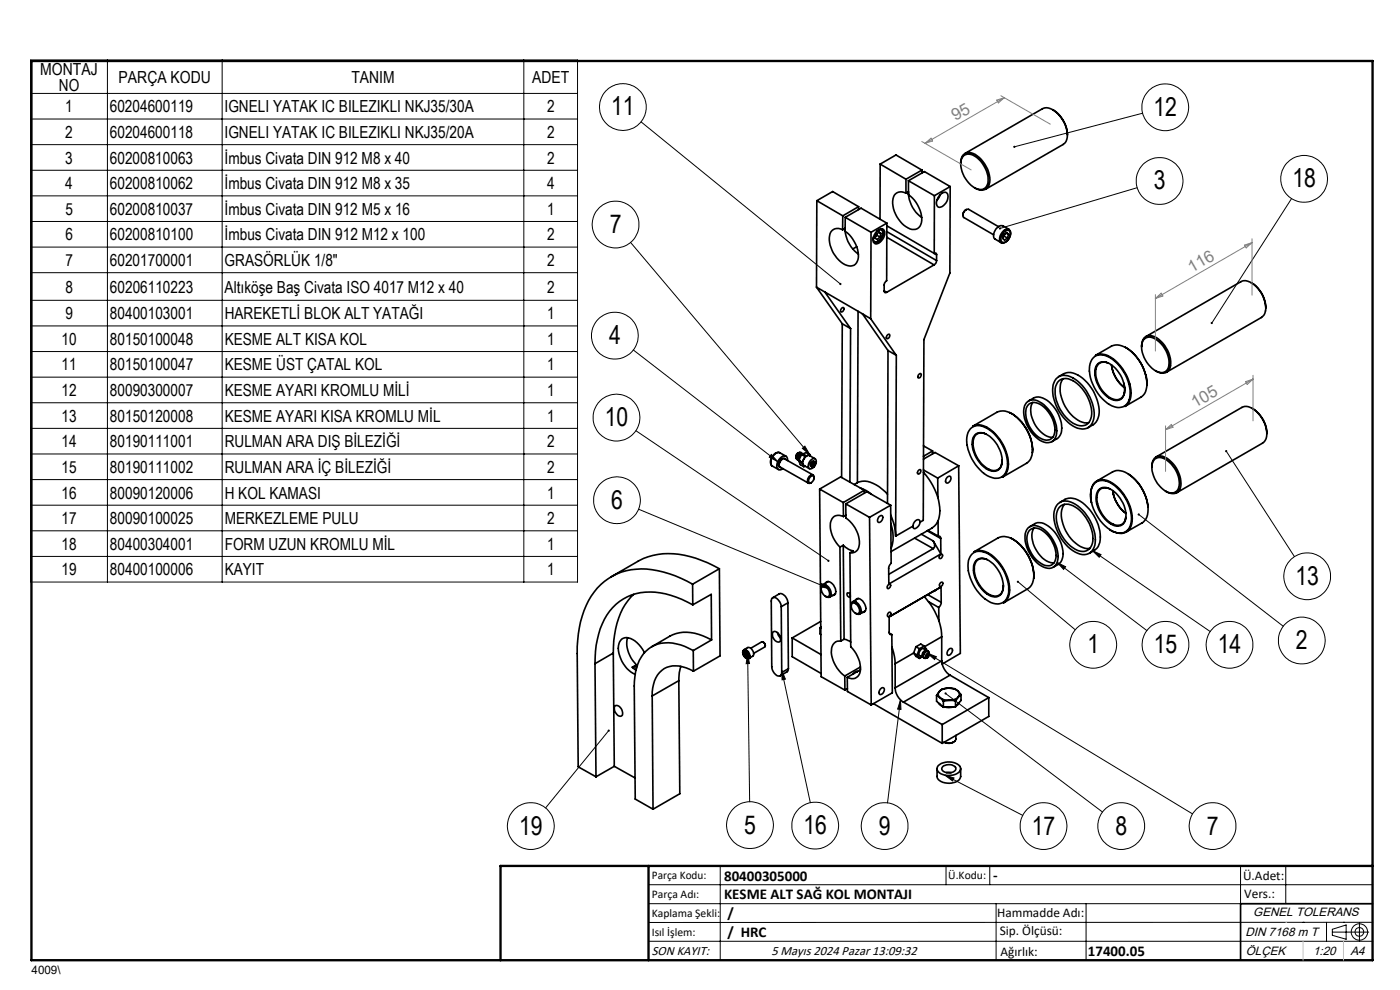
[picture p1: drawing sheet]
<svg xmlns="http://www.w3.org/2000/svg" width="297mm" height="210mm" viewBox="0 0 297 210" stroke-linecap="round" stroke-linejoin="round" font-family="sans-serif">
<g fill="none" stroke="#000" stroke-width=".35">
<path d="M186.7 34.8l3.4-1.9 5.5 3.2M186.7 34.8l5.5 3.2M186.7 34.8v11.7M192.2 38v3M192.7 38.3v3a6.6 6.6 0 0 1 2.8 5.9 1.87 1.87 0 0 1-1.4 1.5 1.87 1.87 0 0 1-1.9-.6 6.3 6.3 0 0 1-2.7-6.3 1.75 1.75 0 0 1 2.7-.8M192.7 38.3l5.5 3.2M192.7 38.3l3.4-1.9 5.5 3.2M195.6 36.1l-3.4 1.9M195.6 36.1v.6M201.6 39.6l-3.4 1.9M201.6 39.6l-.1 18.3-5.5 14.1-.1 38.4-.7 .4M203.8 34.8a1.94 1.94 0 0 1 .8-2.2 1.94 1.94 0 0 1 2.3 .2 6.6 6.6 0 0 1 3 6.3 1.89 1.89 0 0 1-3.2 .7"/>
<path d="M204.5 32.9a2.59 2.59 0 0 1 3.2 .9 5.7 5.7 0 0 1 1.7 5.4 1.69 1.69 0 0 1-2.6 .7 6 6 0 0 1-2.9-6zM204.7 32.6l16.5-9.5a2.7 2.7 0 0 1 3 .8 5.9 5.9 0 0 1 2 6.1l-.7 .6-16.4 9.5M223.3 23.3a6.5 6.5 0 0 1 3.1 5.3M173.3 42.6l5.5 3.2M173.3 42.6l-.1 18.3M173.3 42.6l3.3-2 5.5 3.2M178.8 48.7l.5-.3a6.7 6.7 0 0 0 2.8 5.5M178.8 45.8v2.9M179.3 46.1v3a6.5 6.5 0 0 1 2.7 5.9 1.75 1.75 0 0 1-2.8 1.1 6.3 6.3 0 0 1-3.1-6.6 1.76 1.76 0 0 1 2.7-.8M179.3 46.1l5.5 3.2M179.3 46.1l3.4-1.9 5.4 3.1M181.8 52.3l-.9 .5"/>
<path d="M182.1 43.8l-3.3 2M182.1 43.8v.6M184.8 49.3l-.1 18.3M185.3 51.4h.1M185.9 49.2l.3-.3a.85 .85 0 0 1 1.1-.3 .85 .85 0 0 1 .4 1.2 2.29 2.29 0 0 1-2 1.9 1.53 1.53 0 0 1 0-2.2zM186 49.1a.7 .7 0 0 1 .9-.3 .7 .7 0 0 1 .4 .9 1.76 1.76 0 0 1-1.6 1.6l-.4-.5v-.6M186 49.9l.7 .4M186.1 49.6l-.3 .5zM186.4 49.3l.5 .2M186.9 49.5l-.5-.3-.6 .6-.1 .7 .4 .3 .6-.5M186.9 49.5l-.2 .8M186.9 48.5a1.84 1.84 0 0 1-.8 2.9l-.5 .1-.3-.2"/>
<path d="M186.9 48.5h.1M188.1 47.3v12.2l-.5 .9v1.3M188.1 47.3l-3.3 2M188.1 47.9l10.1 5.9M188.1 50.3l10.1 5.9M188.1 49.1l10.6 6.2M192.2 41l.5-.3a6.7 6.7 0 0 0 2.8 5.4M198.2 56.2l-10.1 5.8M198.2 53.8a.29 .29 0 0 1 .4-.1 .29 .29 0 0 1 .1 .3M198.2 53.8l.5 .2M198.2 41.5v12.3M198.7 55.3l-.2 .5-.3 .4"/>
<path d="M198.7 54v1.3M199.4 41.4l.2-.2a.84 .84 0 0 1 1.2-.3 .84 .84 0 0 1 .3 1.1 2.21 2.21 0 0 1-2 1.9 1.52 1.52 0 0 1 0-2.2zM199.5 41.3l-.7 1.2M204.9 44.5l-.5 .5-.1 .7M204.9 44.5a1.15 1.15 0 0 0-.4 1.6l6.3 3.7M204.9 44.5l.6-.1 6.3 3.7M205 44.4l-.1 .1M211.8 48.1a2.1 2.1 0 0 0-.8 2.6l1.4 .8a1.9 1.9 0 0 1 .9-2.8 .81 .81 0 0 1 1 .2 .81 .81 0 0 1 .1 .9 1.74 1.74 0 0 1-2 1.7M211.8 48.1l.5-.2h.5l1.2 .7M213 49.3a.75 .75 0 0 1 1-.4 .75 .75 0 0 1 .3 1 1.61 1.61 0 0 1-1.6 1.5 1.46 1.46 0 0 1 .3-2.1zM213 50.1l.7 .4M213.1 49.7l-.2 .5 .1-.1"/>
<path d="M213.1 49.7h.1M213.1 49.7l-.1 .4M213.5 49.4l.5 .3M214 49.7l-.4-.4-.6 .5-.3 .8 .4 .3 .6-.4M214 49.7l-.3 .8M265.4 60a6.4 6.4 0 0 1 3.1 5.3M173.2 60.9l1.8 1M173.2 60.9l5.5 7.8M175 61.9l8 4.7M175 61.9l5.4 7.8M178.5 65.4l.3-.2a.5 .5 0 0 1 .1 .7 .5 .5 0 0 1-.6 .2zM178.7 68.7l1.7 1"/>
<path d="M178.7 68.7l-.2 32.6M180.4 69.7l-.1 32.6M182 66l-.1 36.4M183 66.6l1.7 1M183 66.6l5.4 7.8M184.7 67.6l5.4 7.8M187.6 61.7a.32 .32 0 0 0 .1 .3 .32 .32 0 0 0 .4 0M187.6 61.7l.5 .3M188.3 71l.3-.1a.5 .5 0 0 1 .1 .6 .5 .5 0 0 1-.6 .2zM188.4 74.4l1.7 1M188.4 74.4l-.1 32.4M190.1 75.4l-.1 38.3"/>
<path d="M194.9 79.4l.3-.2a.5 .5 0 0 1 .1 .7 .5 .5 0 0 1-.6 .2zM224.6 79.9a3.4 3.4 0 0 1 4.6 0 9.5 9.5 0 0 1 3.9 8.2l-.5 1.4-.6 .6-1.2 .6M231.9 75.9a3.2 3.2 0 0 1 4.1 .3 8.9 8.9 0 0 1 3.6 8.5 2.42 2.42 0 0 1-3.7 1.4 9.3 9.3 0 0 1-4.8-8.4l.3-1zM232.4 75.4l3.4-2a4.3 4.3 0 0 1 4.8 1.7 8.5 8.5 0 0 1 2.4 8l-.8 1-3.5 2.1a3.8 3.8 0 0 0 1.1-4.1 9.5 9.5 0 0 0-5.2-6.8l-1-.2zM232.7 77.4a2.42 2.42 0 0 1 3.5 .3 6.4 6.4 0 0 1 2.2 6.1 1.91 1.91 0 0 1-3.1 .6 6.5 6.5 0 0 1-2.9-6.3zM235 77a1.77 1.77 0 0 0-2.6 1.7 6.2 6.2 0 0 0 4.2 6.1 1.66 1.66 0 0 0 1.9-1.5M235.8 77.4a7.5 7.5 0 0 0 2.7 4.8 7 7 0 0 1-2.7-4.8zM238.8 73.7a9.4 9.4 0 0 1 4.2 5.7M242.2 73.6a1.91 1.91 0 0 1 2.3-2.3 6.3 6.3 0 0 1 3.7 6.7 1.9 1.9 0 0 1-3.1 .6M242.6 72.1a2 2 0 0 1 2.9 .1 5.9 5.9 0 0 1 2.4 5.8 1.66 1.66 0 0 1-2.6 .7 5.8 5.8 0 0 1-2.9-6.3zM243.1 79.5l.2 2.1M243.1 71.4l20.1-11.6a2.86 2.86 0 0 1 3.3 .9 6.3 6.3 0 0 1 1.9 5.7l-.8 .9-20.1 11.6"/>
<path d="M163.8 98.8l1.3 .8M165.5 96.1a1.35 1.35 0 0 0-1.8 .9l-.3 1 .1 .6 .3 .2M166.7 97.4l-.1-.1a1.04 1.04 0 0 0-1.4 1l-.1 .3a.5 .5 0 0 0 .6 .6M166.7 96.8l-1.2-.7a1.77 1.77 0 0 0-2 1.7v.6l.3 .4M167.1 97.7a.77 .77 0 0 0-.4-1 .77 .77 0 0 0-1 .3 2.03 2.03 0 0 0-.7 2.5 .79 .79 0 0 0 1.1-.1M168.9 97.3l.2 .2M168.9 97.3h.1M169.3 96.2l.4-.2a.85 .85 0 0 0-.8 1.3M169.3 96.2l-.3 .4-.1 .7M169.4 97.7l.7 .4M169.4 97.7l.4 .9 .7 .4M170 96l-.7 .2"/>
<path d="M170 96l.2 .3M170 96a1 1 0 0 0-.8 1.5M170 96.4l-.6 1.3M170 96.4l.8 .4M170 96.4l1.1-.4 .7 .4M170.1 98.1l.4 .9M170.2 96.3a.86 .86 0 0 0-.7 1.2l.4 .5M170.2 96.3l.6 .2M170.2 96.3a.73 .73 0 0 0-.8 .4 .73 .73 0 0 0 .1 .8h-.3M170.8 98.9l-.3 .1M170.8 96.8l-.7 1.3M171.8 96.4l-1 .4"/>
<path d="M171.8 96.4l.1 .4M171.9 97.7l.2-.2a.62 .62 0 0 1 .9-.2 .62 .62 0 0 1 .1 .9 1.16 1.16 0 0 1-1.5 1.1l-.1-.7zM172.4 98.1l.4-.1a.58 .58 0 0 1 .1 .7 .58 .58 0 0 1-.7 .2v-.3zM172.5 98.3l.1-.1a.29 .29 0 0 1 .1 .4 .29 .29 0 0 1-.3 .1zM172.9 98a.62 .62 0 0 0-.9 .2 .62 .62 0 0 0 .3 .9M172.9 97.3l-1.1-.6a1.39 1.39 0 0 0-1.3 2l1.2 .7M194.9 99.8l.3-.2a.48 .48 0 0 1 .1 .6 .48 .48 0 0 1-.6 .2zM195.9 99.7l3 1.7M195.9 97.4l2.5-1.4 5 2.8M195.9 94.6l1.9 1.1M197.8 95.7l-1.9 1.1M197.8 95.7v.6"/>
<path d="M203.4 98.8l-4.5 2.6M203.4 98.8l.3 39.8-3.8 2.3M205.8 91a3 3 0 0 1 4.1 .2 9.1 9.1 0 0 1 3.7 8.3 2.39 2.39 0 0 1-3.7 1.6 9 9 0 0 1-4.7-8.9zM206.4 90.4l5.1-3a4.2 4.2 0 0 1 4.8 1.7 8.5 8.5 0 0 1 2.5 7.9l-.8 1.1-5.4 3.1a3.8 3.8 0 0 0 1.2-4.1 9.4 9.4 0 0 0-5.2-6.8l-.5-.1a2.32 2.32 0 0 0-1.7 .2zM209.2 92.1a1.84 1.84 0 0 0-2.1 0 1.84 1.84 0 0 0-.7 1.9 6.4 6.4 0 0 0 4 5.8 1.69 1.69 0 0 0 2.1-1.3M212.5 97.6l-.1 .9M212.5 97.5a1.93 1.93 0 0 1-.7 2.2 1.93 1.93 0 0 1-2.3-.1 6.6 6.6 0 0 1-3.1-6.7 1.95 1.95 0 0 1 3.1-.6 6.8 6.8 0 0 1 3.1 5.3M214.2 87.5l.7 .4M215 88a9.8 9.8 0 0 1 4 7M217.8 85.4a2.44 2.44 0 0 1 3.3 .1 7.4 7.4 0 0 1 3 6.9 2.12 2.12 0 0 1-3.5 1 7.2 7.2 0 0 1-3.3-7.3zM218.1 85.9a2.13 2.13 0 0 1 3 .2 6.3 6.3 0 0 1 2.6 6 1.79 1.79 0 0 1-3 .8 6.4 6.4 0 0 1-3-6.3zM218.2 85a3.2 3.2 0 0 1 4.8 .7 6.7 6.7 0 0 1 2 6.5 2.82 2.82 0 0 1-1.8 1.5"/>
<path d="M219.1 95.1l-.1 .9M219.1 85.4a5.3 5.3 0 0 0 1.4 5.9l1.3 1 .8 .4h.7M224 80.4a2.71 2.71 0 0 1 3.6-.3 9.6 9.6 0 0 1 4.5 8.6 2.53 2.53 0 0 1-4 1.9 9.3 9.3 0 0 1-4.7-9zM224.6 80.8a2.69 2.69 0 0 1 3.5 .3 8.4 8.4 0 0 1 3.4 7.3 2.19 2.19 0 0 1-3.4 1.6 8.1 8.1 0 0 1-4.2-8zM225.5 80.3a5.3 5.3 0 0 0 .1 5.3 7 7 0 0 0 4.5 4.1h.8M238.4 81.3l.2 1.3-.1 .8M244.4 99.1a1.94 1.94 0 0 1 .8-2.1 1.94 1.94 0 0 1 2.3 .2 6.5 6.5 0 0 1 2.9 6.3 1.93 1.93 0 0 1-3.1 .7M245 97.4a2.32 2.32 0 0 1 3 .6 5.5 5.5 0 0 1 1.9 5.8 1.8 1.8 0 0 1-2.8 .3 6 6 0 0 1-2.6-6.1zM245.3 96.9l18.2-10.5a2.72 2.72 0 0 1 3.1 1 6.2 6.2 0 0 1 2 5.6l-.4 .7-.4 .3-18.2 10.5M265.6 86.6a6.4 6.4 0 0 1 3.1 5.4M172 101.1l.4-.2a.84 .84 0 0 1 .1 1 .84 .84 0 0 1-.9 .4v-.6zM172.5 100.7l-6-3.3a1.13 1.13 0 0 0-1 1.7l6 3.4"/>
<path d="M172.7 101.3v-.1a.45 .45 0 0 0-.3-.5 .45 .45 0 0 0-.6 .2 .97 .97 0 0 0-.1 1.6l.4-.1M173.9 103.7l.3 39.8 5 2.9M173.9 103.7l4.4-2.5 5.1 2.8M173.9 103.7l5 2.9M178.2 116.1l.2 19.9M178.9 115.7a4.1 4.1 0 0 0 2.1 1.2l-.7 .4M178.9 115.7l-.7 .4M178.9 106.6v3M178.9 115.7l.2 19.9M178.9 109.6a1.81 1.81 0 0 0-1.9-.1 1.81 1.81 0 0 0-.9 1.8 6.6 6.6 0 0 0 2.1 4.8M179.4 106.9l.1 3a6.3 6.3 0 0 1 2.6 6.3 1.59 1.59 0 0 1-1.8 1.1M179.4 106.9l5.1 2.8"/>
<path d="M179.4 106.9l4.5-2.6 5 2.9M179.5 109.3l-.6 .3M180.3 117.3l.2 19.9a6.3 6.3 0 0 1 1.9 5.6 1.73 1.73 0 0 1-2.7 .9M181.9 102.4a4.6 4.6 0 0 1 4.6 .8l1.8 1.6M181.9 102.4l-.7 .4M182.5 103.5l1.3 .6 1.1 .7M183.4 104l-4.5 2.6M183.4 104v.6M184.5 109.7l.3 39.8M186.5 109.6l.4-.2a.51 .51 0 0 1 .4 .3 .51 .51 0 0 1-.1 .5l-.3 .5-.6 .1-.1-.5zM188.9 107.2l.2 12.3-.6 1 .1 3.4 11-6.4M188.9 107.2l-4.4 2.5"/>
<path d="M189 109.3l.8 2.3 .2 2.1M189 111a8.1 8.1 0 0 1 0 5.3M193.7 111.6l-3.7 2.1M194 114.2l4 2.2M195.2 110.8a.47 .47 0 0 0-.2-.5 .47 .47 0 0 0-.5 0l-.7 .7-.1 .6M195.2 110.8a1.37 1.37 0 0 1-1.4 1.3l-.1-.5M195.4 113.3l2.6 1.5M195.9 100.2a12 12 0 0 1 3.3 9.4l-.1 .6a3.3 3.3 0 0 1-1.4 1.8l-8.7 5M196.7 112.6l2.9 1.6M196.8 112.5l2.2 1.2M198 114.8a1.3 1.3 0 0 1 0 1.6M198 114.8l1.6 2.7"/>
<path d="M198 116.4l-9.5 5.4M198.9 101.4l.1 4.1M199 110.5v3.2M199 113.7a.41 .41 0 0 1 .6 .5M199.3 117.9l.4-.4a.5 .5 0 0 1 .2 .7 .5 .5 0 0 1-.7 .2zM199.6 114.2v3.3M201 101.2a.43 .43 0 0 1 .7-.1 .93 .93 0 0 1-1 1.3l-.1-.6zM206.1 117.6a3.1 3.1 0 0 1 4.1 .3 9 9 0 0 1 3.7 8.2 2.54 2.54 0 0 1-4.2 1.4 9.3 9.3 0 0 1-4.2-8.6zM207.1 118.9a2.27 2.27 0 0 1 3.1 .3 6.1 6.1 0 0 1 2.4 6.5 2.03 2.03 0 0 1-3.3 .3 6.6 6.6 0 0 1-2.6-6.5zM209.4 118.7a1.83 1.83 0 0 0-2 .1 1.83 1.83 0 0 0-.7 1.9 6.3 6.3 0 0 0 3.9 5.7 1.69 1.69 0 0 0 2.2-1.3M214.5 114.2l-1.5-.4-.9 .1-5.4 3.1a4.2 4.2 0 0 1 4.7 1.7 8.4 8.4 0 0 1 2.5 7.9l-.5 .9-.5 .4 5.3-3.1a2.89 2.89 0 0 0 1.1-2.1M214.5 114.2a9.5 9.5 0 0 1 4.8 8.5"/>
<path d="M214.5 114.2l.7 .4M215.3 114.6a9.8 9.8 0 0 1 4 7M218.1 112a2.39 2.39 0 0 1 3.2 .2 7.5 7.5 0 0 1 3 6.9 1.95 1.95 0 0 1-3 1.2 7.2 7.2 0 0 1-3.7-7.5zM218.3 112.6a2.13 2.13 0 0 1 3.1 .1 6.4 6.4 0 0 1 2.5 6 1.77 1.77 0 0 1-3 .9 6.5 6.5 0 0 1-2.9-6.3zM218.5 111.7a2.96 2.96 0 0 1 4.3 .2 7.1 7.1 0 0 1 2.6 6.5 2.57 2.57 0 0 1-2 1.9M219.4 112a4.7 4.7 0 0 0 .6 4.9 4.5 4.5 0 0 0 3.6 2.5M224.5 106.8a2.97 2.97 0 0 1 3.6 .2 9.3 9.3 0 0 1 4.2 8.6 2.43 2.43 0 0 1-3.7 1.8 9.3 9.3 0 0 1-5-8.9l.3-.9zM224.9 106.6a3.8 3.8 0 0 1 5.3 .5 8.6 8.6 0 0 1 3 8.4l-.5 .8-1.6 1.1M225 107.3a2.93 2.93 0 0 1 3.6 .6 8.2 8.2 0 0 1 3.1 7.4 2.25 2.25 0 0 1-3.6 1.2 8.2 8.2 0 0 1-3.9-7.6 2.5 2.5 0 0 1 .8-1.6zM225.8 107a4.2 4.2 0 0 0-.3 4.3 7.2 7.2 0 0 0 5.1 5.1l.6-.1M231.4 104.9l.1 1.7M231.4 104.8a2.61 2.61 0 0 1 2.9-3 8.5 8.5 0 0 1 5.6 6.2 4.6 4.6 0 0 1-.8 4.7l-.3 .2a3.2 3.2 0 0 1-2.7-.2"/>
<path d="M232.3 102.5a2.91 2.91 0 0 1 3.6 .1 8.9 8.9 0 0 1 4 8.8 2.49 2.49 0 0 1-3.9 1.3 9.4 9.4 0 0 1-4.6-8.5l.3-1zM232.7 102.1l3.3-2a3.5 3.5 0 0 1 3.7 .7 9.4 9.4 0 0 1 3.8 8.3 2.59 2.59 0 0 1-1.2 1.8l-3.4 1.9M233.2 103.8a2.47 2.47 0 0 1 3.2 .5 6.4 6.4 0 0 1 2.3 6.1 1.94 1.94 0 0 1-3 .8 6.7 6.7 0 0 1-3.1-6.4zM235.4 103.7a1.84 1.84 0 0 0-2 .1 1.84 1.84 0 0 0-.7 2 6.4 6.4 0 0 0 4 5.6 1.66 1.66 0 0 0 2.1-1.4M235.5 112.4l.5 .3M236.1 104.1a7 7 0 0 0 2.8 4.8 7.1 7.1 0 0 1-2.7-4.1M236.1 104.1l.1 .7M238.8 109.7v.4M239.4 100.6a9.6 9.6 0 0 1 4.2 6.9M130.1 138.5l-3.9 2.3M130.1 138.5l.2 24.1M133.1 135.3a6.1 6.1 0 0 0 1.9 5.7"/>
<path d="M134.4 126.1a14.9 14.9 0 0 0-4.2 9.8l-.1 2.6M136.7 138.5a5.4 5.4 0 0 0-3.7-3.3 1.92 1.92 0 0 0-1.8 2.3 6.6 6.6 0 0 0 3.5 5.5M146.9 123.9a19.9 19.9 0 0 0-14-2.8 13 13 0 0 0-9.4 9.6l-.6 2.4-.5 4.1 .3 25.5 3.7 2.1M146.9 123.9l.1 4.4M147 128.3a16.7 16.7 0 0 0-12.1-2.4 11.3 11.3 0 0 0-7.9 8.6 20.2 20.2 0 0 0-.8 6.3M147 128.3l3.9-2.2 .1 9.6M147.1 138a8.9 8.9 0 0 0-8.9-.8 8.5 8.5 0 0 0-3.6 7.3l.2 25 3.7 2.2M147.1 138v4.4M151 135.7a9.2 9.2 0 0 0-8.9-.8l-3.8 2.3M151 135.7l-3.9 2.3M152.6 120.6a20.9 20.9 0 0 0-13-3 12.4 12.4 0 0 0-4.2 1.5l-5.7 3.2M152.6 120.6l-5.7 3.3"/>
<path d="M152.6 120.6l.2 18.5-5.7 3.3M157.7 138a.98 .98 0 0 1 1.4 .9 .59 .59 0 0 1-.3 .8 .59 .59 0 0 1-.8-.3l-.4-.8zM157.7 138a1.01 1.01 0 0 1 1 .5 1.01 1.01 0 0 1-.1 1.2 1.17 1.17 0 0 1-.9-1.7zM157.8 137.8l.8-.4a1.24 1.24 0 0 1 1.1 1.8l-.8 .5M157.9 138.8v-.4l.4-.1 .3 .5v.4l-.3 .1M157.9 138.8l.4 .5M158.4 138.5l.1 .3M158.4 138.4v.2M158.4 138.6l-.5 .2M158.4 138.6l.1 .2M158.5 138.8h.1M158.6 139.1l-.3 .2"/>
<path d="M158.9 139.7h.1M161.9 136.2l.3 .3 .1 .5M162.3 137l-.1-.5-.5-.4-2.4 1.4M162.3 137l-.1 .3-2.3 1.3M163.9 126.8l1.4-.8a1.78 1.78 0 0 1 1.8 1.9M164 134a1.3 1.3 0 0 1 1.6 1.6 .61 .61 0 0 1-.4 .7 .61 .61 0 0 1-.8-.4l-.5-.9v-.6zM164.9 134.2l.2 .5 .5 .7M165.7 128.7a2.07 2.07 0 0 0-1.6-2 .58 .58 0 0 0-.5 .8l.1 14a2 2 0 0 0 1.6 1.9 .63 .63 0 0 0 .5-.7M165.7 128.7l.1 14M167.1 127.9l-1.4 .8M167.1 127.9l.2 13.9M168.1 135.3v4l6.1 3.6"/>
<path d="M168.1 135.3l6.1 3.5M174 133.2v1.2l.1 .2M174 133.2l.1 .1M174.1 131.8l-6 3.5M174.1 133l-.1 .2M174.2 124.9a.75 .75 0 0 1 .4-.9 .75 .75 0 0 1 .9 .3 1.75 1.75 0 0 1 .6 2.3l-.5 .1-.5-.2M174.4 124.4a1.45 1.45 0 0 1 1.6 1.6 .65 .65 0 0 1-.6 .6 .65 .65 0 0 1-.7-.4l-.5-1.2zM175.1 123.7l.1-.1a1.27 1.27 0 0 1 1.8 .9 1.08 1.08 0 0 1-.4 1.8M175.7 123.4l-1.2 .7M177.2 126l-1.2 .6M178.4 136a1.77 1.77 0 0 0-2 1.9 6.8 6.8 0 0 0 2.8 5.5M179.1 135.6l.5 .1 .9 .5"/>
<path d="M179.1 135.6l-.7 .4M180.4 126.3l-.5-.5a.48 .48 0 0 0-.1 .6 .48 .48 0 0 0 .6 .2M180.6 128.5a.73 .73 0 0 1 .3-.9 .73 .73 0 0 1 1 .3 1.82 1.82 0 0 1 .6 2.3l-.5 .1-.5-.2M180.7 128.1a.78 .78 0 0 1 1.2 .3l.3 .6a.69 .69 0 0 1-.1 1.1 .69 .69 0 0 1-1-.3l-.5-.9zM181.5 127.3l.1-.1a1.27 1.27 0 0 1 1.8 .9l.2 .3a.92 .92 0 0 1-.6 1.5M182.1 127l-1.2 .7M183.6 129.6l-1.2 .6M188.4 124.1l.3-.2a.49 .49 0 0 1 .1 .6 .49 .49 0 0 1-.6 .2zM188.5 130l.2-.2a.48 .48 0 0 1 .2 .7 .48 .48 0 0 1-.6 .2zM188.7 134.3l.5 .3M189.2 137.2l.6 2.1 .1 1.5M189.2 134.6l.1 12.4-4.5 2.5"/>
<path d="M193.8 138.5l.8 .5M193.8 138.5l.5 .7 .8 .5M193.8 138.5l-3.9 2.3M194.3 137.2l.8 .4M194.3 137.2l-.5 1.3M194.6 139l.5 .7M195.1 137.6l-.5 1.4M195.3 137.9a.56 .56 0 0 1 .8-.3l.4 .5a.77 .77 0 0 0-.7 .4 .77 .77 0 0 0 0 .8l-.6-.2a.81 .81 0 0 1 .1-1.2zM195.8 139.3l-.7 .4M196 139.6h.4M196.1 126.6a13.4 13.4 0 0 1 3.7 8.5M196.1 137l-1 .6"/>
<path d="M196.1 137l.5 .8-.1 .3M196.1 137l-.8-.4-1 .6M196.4 138.1a.93 .93 0 0 0-.5 1.3M196.4 138.1h.2M196.6 138.7l.3-.2a.54 .54 0 0 1 .2 .7 .54 .54 0 0 1-.7 .2zM196.6 139.6h-.3M196.7 138.9h.2a.24 .24 0 0 1 0 .3 .24 .24 0 0 1-.3 0zM196.8 126.1l2.9 1.7M197 127.6l2.1 1.3M197.1 138.4l-.1-.2a.86 .86 0 0 0-1 .2 .86 .86 0 0 0-.1 1.1l.1 .1M197.2 138.7a.55 .55 0 0 0-.6-.6 .55 .55 0 0 0-.5 .6l-.2 .5a.39 .39 0 0 0 .4 .5v-.1M198 125.4l.4-.1-.3 .1"/>
<path d="M198 125.4l-9.4 5.5M198 125.4h.1M199.1 128.9l.1 2.8M199.5 123.6l.3-.1a.47 .47 0 0 1 .1 .6 .47 .47 0 0 1-.6 .2v-.3zM199.6 124.5l-11 6.3v3.3a.45 .45 0 0 0 .6 .5M199.6 124.5l.1 3.3M199.6 124.5l-1.5 .9M199.7 127.8l-.2 .7-.4 .4M199.8 135.1v5.1M199.8 135.1l-3.6 2.1M201.3 137.8l.5-.3a.88 .88 0 0 1 .2 .9 .88 .88 0 0 1-.7 .6l-.4-.3zM212.8 124.2l-.1 1"/>
<path d="M219.4 121.7l-.1 1M126.2 140.8l.2 24M130.4 149.8a1.12 1.12 0 0 1 1.6 1 .69 .69 0 0 1-.2 1.1 .69 .69 0 0 1-1-.4l-.4-.6zM135 141l-.9 .5 .8 .7M135 141v.2M135 141.2v.6M135 141.2l-.7 .5M138.4 147.6l.1 24.1M144 144.4l-5.6 3.2M144 144.4l.2 24-5.7 3.3M144.4 141.3l-.3 1.4-.1 1.7M147.1 142.4a5.9 5.9 0 0 0-6.7-.2 6.6 6.6 0 0 0-2 5.4"/>
<path d="M167.3 141.8l-.3 .7-1.5 .9M167.3 141.8l-1.5 .9M179.2 143.4v3M179.7 143.7l.1 3 5 2.8M179.8 146.1l-.6 .3M181.7 142.4l.1 .1M181.9 142.4l-.4 .1-.5 .5M182.5 142.1l-2.8 1.6M182.5 141.5l-3.3 1.9M185.3 149.3l14.6 8.4M186.7 146.2a.48 .48 0 0 1 .7-.3 .48 .48 0 0 1 .1 .7l-.4 .6-.5 .1-.1-.6zM189.9 145.9a3.7 3.7 0 0 0 1.8 3"/>
<path d="M189.9 140.8v5.1M191.7 148.9l8.2 4.8M198.7 147.5l.7 .5M198.7 147.5v1.3l1.4 1.2M199.1 149.1l.8 .7M199.3 146.7a.84 .84 0 0 0 .1 1.3M199.3 146.7l-.6 .8M199.4 148a2.65 2.65 0 0 0 2 .5M199.4 148l.7 .8M199.8 140.2a3.9 3.9 0 0 0 1.7 3M199.8 140.2l-9.9 5.7M199.9 153.7v4"/>
<path d="M200.1 148.8v1.2M201.2 146a3.3 3.3 0 0 1 2 .5M201.2 146a2.72 2.72 0 0 0-1.9 .7M201.2 146h-.2a1.83 1.83 0 0 0-1.7 .7M201.2 146a2.2 2.2 0 0 1 2 .5M201.4 148.5l-1.3 .3M201.4 148.5l1.3 .2M201.5 143.2l-9.8 5.7M201.5 143.2l8.3 4.8M202.4 149.9l-1.1 .2-.9-.1M202.7 149.9l-2.6 .1M202.7 148.7v1.2"/>
<path d="M202.8 156v.8a1.65 1.65 0 0 1-2.4 .6h-.1a2 2 0 0 0 2.1 0M203.2 146.5a.9 .9 0 0 1 .1 1.3M203.2 146.5l.7 .8M203.3 147.8a2.72 2.72 0 0 1-1.9 .7M203.3 147.8l-.6 .9M203.5 149l-.6 .7M203.9 147.3l-.6 .5M203.9 147.3v1.3l-1.2 1.3M209.8 148v4l-9.9 5.7M209.8 148l-9.9 5.7M130.3 162.6l4.4 2.4M130.3 162.6l-3.9 2.2"/>
<path d="M198.8 163v1.7a1.95 1.95 0 0 0 2.1 1.4 2.51 2.51 0 0 0 2.9-1.4v-1.7M199.1 162.4a3.5 3.5 0 0 1 4.5 .2 1.15 1.15 0 0 1-.9 1.6 3.3 3.3 0 0 1-3.8-.8 .93 .93 0 0 1 .2-1zM200 162.6a1.89 1.89 0 0 1 2.8 .4 1.46 1.46 0 0 1-2 .9l-.6-.3a.61 .61 0 0 1-.2-1zM200.8 163.9h1M291.2 191.7h-28v12"/>
</g>
<g fill="none" stroke="#000" stroke-width=".21">
<path d="M6.5 12.7h116v110.8h-116zM6.5 19.8h116M22.8 12.7v110.8M47.1 12.7v110.8M111.1 12.7v110.8M6.5 25.3h116M6.5 30.7h116M6.5 36.1h116M136 25.9l42.3 34.3M241.2 39.8l-29.1 8.7M242.4 24l-27.2 7.1M6.5 41.5h116"/>
<path d="M6.5 47h116M6.5 52.4h116M6.5 57.8h116M133.8 51.4l38 45M274 42.1l-16.9 26.4M6.5 63.7h116M6.5 69.1h116M6.5 74.6h116M134.4 74.3l30.6 23.6M6.5 80h116M6.5 85.4h116M6.5 90.9h116"/>
<path d="M6.5 96.3h116M134.9 91.4l40.9 27.5M163.6 96.4l1.4 1.5-1.8-.9zM170.2 95.1l.5-.5 1.1 1.8zM260.1 95.7l14.5 22.4M6.5 101.7h116M6.5 107.2h116M6.5 112.6h116M6.5 118h116M135.5 108l40.5 16.9M224.3 119.3l19 14.5M224.3 119.3l1.8 .9-.5 .6z"/>
<path d="M231.7 116.8l1.9 .8-.4 .6zM231.7 116.8l25.1 17.2M241.6 109.1l30.6 23.7M158.6 138.8l.4 31.3M158.6 138.8l.4 1.9-.7 .1zM174.3 123.8l1.7 1.1-2-.4zM196.7 138.6l56.3 34M196.7 138.6l1.9 .7-.3 .6zM215.9 123.4l12.2 10.2M129.1 155l-13.4 16.4M165.8 142.2l6.1 28.1M165.8 142.2l.8 1.9-.7 .1z"/>
<path d="M191 148.5l.1 2-.7-.1zM191 148.5l-2.7 21.8M200.6 147.1l33.3 25.2M200.4 164.4l2 .6-.3 .7zM200.4 164.4l16.6 8.6M137.6 187.7h153.6M137.6 191.7h153.6M137.6 199.7h153.6M152.8 183.7v20M200.7 183.7v4M210 183.7v4M211.3 191.7v12"/>
<path d="M230.4 191.7v12M263.2 183.7v20M272.8 183.7v8M276.4 195.6h.1M281.4 195.6v4.1M282.6 197.7h7.8M282.6 197.1l3-.9v3l-3-.8zM285 195.6h.1M288.4 195.8v3.8M291.2 195.6l-153.6 .1"/>
<circle cx="132.1" cy="22.7" r="5"/>
<circle cx="246" cy="38.4" r="5"/>
<circle cx="247.2" cy="22.8" r="4.9"/>
<circle cx="276.7" cy="37.9" r="5"/>
<circle cx="130.6" cy="47.6" r="5"/>
<circle cx="130.4" cy="71.2" r="5"/>
<circle cx="130.8" cy="88.6" r="5"/>
<circle cx="130.9" cy="106.1" r="5"/>
<circle cx="231.9" cy="136.8" r="4.9"/>
<circle cx="247.2" cy="136.8" r="5"/>
<circle cx="260.8" cy="136.8" r="5"/>
<circle cx="276.2" cy="135.9" r="5"/>
<circle cx="277.3" cy="122.2" r="5"/>
<circle cx="112.6" cy="175.2" r="4.9"/>
<circle cx="159.1" cy="175" r="5"/>
<circle cx="172.9" cy="175.1" r="4.9"/>
<circle cx="187.7" cy="175.2" r="5"/>
<circle cx="221.4" cy="175.2" r="5"/>
<circle cx="237.9" cy="175.2" r="5"/>
<circle cx="257.2" cy="175.2" r="5"/>
<circle cx="288.4" cy="197.7" r="1.74"/>
<circle cx="288.4" cy="197.7" r=".93"/>
</g>
<g fill="none" stroke="#808080" stroke-width=".21">
<path d="M195.5 30l10.5 6M196.3 30.4l1.2-1.1 .3 .6zM211.5 21.2l1.5-.5-1.2 1.1zM212.3 20.3l10.5 6M213 20.7l-16.7 9.7M264 52l1.6-.5-1.2 1.1zM265.6 50.7v11.9M265.6 51.5l-20.5 11.8M245.1 62.5v12M245.1 63.3l1.2-1.1 .4 .6zM265.8 79.6v9.7M247.3 90.3v9.7"/>
<path d="M247.3 91.1l1.2-1.1 .3 .6zM264.2 81l1.6-.6-1.2 1.2zM265.8 80.4l-18.5 10.7"/>
</g>
<path d="M106.2 203.7h185" fill="none" stroke="#000" stroke-width=".25"/>
<path d="M6.7 12.9h284.5v190.8h-284.5zM137.6 183.7v20M291.2 183.7h-185v20" fill="none" stroke="#000" stroke-width=".5"/>
<path d="M272.8 195.6h.1M276.4 199.7v4M285 199.7v4" fill="none" stroke="#c0c0c0" stroke-width=".21"/>
<path d="M178.1 60.1v.3h.4l-.2-.2 .2 .2-.1-.3zM215 31l-.1 .2 .3-.1-.3 .1a.24 .24 0 0 0 .4 .1 .24 .24 0 0 0 0-.3 .24 .24 0 0 0-.3 0zM212 48.3l-.1 .2h.2h-.2a.23 .23 0 0 0 .3 .2 .23 .23 0 0 0 .1-.4 .23 .23 0 0 0-.3 0zM260 95.5a.24 .24 0 0 0 0 .4 .24 .24 0 0 0 .4-.2 .24 .24 0 0 0-.3-.2v.2zM241.4 108.9l.2 .2-.2-.1a.25 .25 0 0 0 .2 .4 .25 .25 0 0 0 .3-.3 .25 .25 0 0 0-.4-.2zM231.7 116.8l1.9 .8-.4 .6zM224.3 119.3l1.8 .9-.5 .6zM215.8 123.3a.23 .23 0 0 0 .1 .3 .23 .23 0 0 0 .3-.3 .23 .23 0 0 0-.4-.1l.1 .2zM256.9 68.4v.3l.2-.2-.2 .2a.23 .23 0 0 0 .3 0 .23 .23 0 0 0 0-.3 .23 .23 0 0 0-.3 0zM165.8 142.2l.8 1.9-.7 .1zM158.6 138.8l.4 1.9-.7 .1zM200.4 164.4l2 .6-.3 .7zM200.4 146.9l.2 .2-.2-.1a.23 .23 0 0 0 .1 .3 .23 .23 0 0 0 .3-.2 .23 .23 0 0 0-.3-.2zM196.7 138.6l1.9 .7-.3 .6zM191 148.5l.1 2-.7-.1zM175.6 118.8l-.1 .2a.23 .23 0 0 0 .2 .2 .23 .23 0 0 0 .2-.1l-.1-.2 .2 .1a.22 .22 0 0 0-.1-.2 .22 .22 0 0 0-.3 0zM163.6 96.4l1.4 1.5-1.8-.9zM170.2 95.1l.5-.5 1.1 1.8zM174.3 123.8l1.7 1.1-2-.4zM128.9 154.9v.1a.24 .24 0 0 0 .4 .2 .24 .24 0 0 0 0-.4l-.2 .2 .1-.2z" fill="#000"/>
<g font-size="5.5">
<text x="129.6" y="24.5">11</text>
<text x="244.7" y="24.5">12</text>
<text x="244.8" y="40.2">3</text>
<text x="274.2" y="39.7">18</text>
<text x="129.4" y="49.4">7</text>
<text x="129.2" y="73">4</text>
<text x="128.3" y="90.4">10</text>
<text x="129.7" y="107.9">6</text>
<text x="274.8" y="124">13</text>
<text x="274.9" y="137.7">2</text>
<text x="230.7" y="138.6">1</text>
<text x="244.8" y="138.6">15</text>
<text x="258.3" y="138.6">14</text>
<text x="110.1" y="177">19</text>
<text x="157.9" y="176.8">5</text>
<text x="170.4" y="176.9">16</text>
<text x="186.4" y="177">9</text>
<text x="218.9" y="177">17</text>
<text x="236.6" y="177">8</text>
<text x="256" y="177">7</text>
</g>
<g font-size="3.5">
<text x="8.5" y="15.8">MONTAJ</text>
<text x="25.2" y="17.6">PARÇA KODU</text>
<text x="74.6" y="17.6">TANIM</text>
<text x="112.9" y="17.6">ADET</text>
<text x="12.5" y="19.3">NO</text>
<text x="13.8" y="23.8">1</text>
<text x="23.3" y="23.8">60204600119</text>
<text x="47.6" y="23.8">IGNELI YATAK IC BILEZIKLI NKJ35/30A</text>
<text x="116" y="23.8">2</text>
<text x="13.9" y="29.3">2</text>
<text x="23.3" y="29.3">60204600118</text>
<text x="47.6" y="29.3">IGNELI YATAK IC BILEZIKLI NKJ35/20A</text>
<text x="116" y="29.3">2</text>
<text x="13.9" y="34.7">3</text>
<text x="23.3" y="34.7">60200810063</text>
<text x="47.6" y="34.7">İmbus Civata DIN 912 M8 x 40</text>
<text x="116.1" y="34.7">2</text>
<text x="13.9" y="40.1">4</text>
<text x="23.3" y="40.1">60200810062</text>
<text x="47.6" y="40.1">İmbus Civata DIN 912 M8 x 35</text>
<text x="116.1" y="40.1">4</text>
<text x="13.9" y="45.6">5</text>
<text x="23.3" y="45.6">60200810037</text>
<text x="47.6" y="45.6">İmbus Civata DIN 912 M5 x 16</text>
<text x="116.1" y="45.6">1</text>
<text x="13.9" y="51">6</text>
<text x="23.3" y="51">60200810100</text>
<text x="47.7" y="51">İmbus Civata DIN 912 M12 x 100</text>
<text x="116.1" y="51">2</text>
<text x="13.9" y="56.4">7</text>
<text x="23.3" y="56.4">60201700001</text>
<text x="47.7" y="56.4">GRASÖRLÜK 1/8&quot;</text>
<text x="116.1" y="56.4">2</text>
<text x="13.9" y="62.1">8</text>
<text x="23.3" y="62.1">60206110223</text>
<text x="47.7" y="62.1">Altıköşe Baş Civata ISO 4017 M12 x 40</text>
<text x="116.1" y="62.1">2</text>
<text x="13.9" y="67.7">9</text>
<text x="23.3" y="67.7">80400103001</text>
<text x="47.7" y="67.7">HAREKETLİ BLOK ALT YATAĞI</text>
<text x="116.1" y="67.7">1</text>
<text x="13.1" y="73.2">10</text>
<text x="23.3" y="73.2">80150100048</text>
<text x="47.7" y="73.2">KESME ALT KISA KOL</text>
<text x="116.1" y="73.2">1</text>
<text x="13.1" y="78.6">11</text>
<text x="23.3" y="78.6">80150100047</text>
<text x="47.7" y="78.6">KESME ÜST ÇATAL KOL</text>
<text x="116.1" y="78.6">1</text>
<text x="13.1" y="84">12</text>
<text x="13.1" y="89.5">13</text>
<text x="23.3" y="84">80090300007</text>
<text x="23.3" y="89.5">80150120008</text>
<text x="47.7" y="84">KESME AYARI KROMLU MİLİ</text>
<text x="47.7" y="89.5">KESME AYARI KISA KROMLU MİL</text>
<text x="116.1" y="84">1</text>
<text x="116.1" y="89.5">1</text>
<text x="13.1" y="94.9">14</text>
<text x="23.3" y="94.9">80190111001</text>
<text x="47.7" y="94.9">RULMAN ARA DIŞ BİLEZİĞİ</text>
<text x="116.1" y="94.9">2</text>
<text x="13.1" y="100.3">15</text>
<text x="23.3" y="100.3">80190111002</text>
<text x="47.7" y="100.3">RULMAN ARA İÇ BİLEZİĞİ</text>
<text x="116.1" y="100.3">2</text>
<text x="13.1" y="105.8">16</text>
<text x="23.3" y="105.8">80090120006</text>
<text x="47.7" y="105.8">H KOL KAMASI</text>
<text x="116.1" y="105.8">1</text>
<text x="13.1" y="111.2">17</text>
<text x="23.3" y="111.2">80090100025</text>
<text x="47.7" y="111.2">MERKEZLEME PULU</text>
<text x="116.1" y="111.2">2</text>
<text x="13.1" y="116.6">18</text>
<text x="23.3" y="116.6">80400304001</text>
<text x="47.7" y="116.6">FORM UZUN KROMLU MİL</text>
<text x="116.1" y="116.6">1</text>
<text x="13.1" y="122.1">19</text>
<text x="23.3" y="122.1">80400100006</text>
<text x="47.7" y="122.1">KAYIT</text>
<text x="116.1" y="122.1">1</text>
</g>
<g font-size="3.5" fill="#808080">
<text x="202.7" y="25.8" transform="rotate(-30 202.7 25.8)">95</text>
<text x="252.9" y="57.9" transform="rotate(-30 252.9 57.9)">116</text>
<text x="253.5" y="86.6" transform="rotate(-30 253.5 86.6)">105</text>
</g>
<g font-size="3.2">
<text x="153.6" y="186.8">80400305000</text>
<text x="153.6" y="190.8">KESME ALT SAĞ KOL MONTAJI</text>
<text x="210.7" y="186.6">-</text>
<text x="154.3" y="194.8">/</text>
<text x="154.3" y="198.8">/ HRC</text>
<text x="230.8" y="202.8">17400.05</text>
</g>
<g font-size="2.8">
<text x="263.7" y="186.7">Ü.Adet:</text>
<text x="263.9" y="190.5">Vers.:</text>
<text x="211.5" y="194.5">Hammadde Adı:</text>
<text x="138.3" y="202.6">SON KAYIT:</text>
<text x="163.6" y="202.6">5 Mayıs 2024 Pazar 13:09:32</text>
<text x="212.1" y="198.4">Sip. Ölçüsü:</text>
<text x="212.2" y="202.7">Ağırlık:</text>
</g>
<g font-size="2.6">
<text x="265.9" y="194.4">GENEL TOLERANS</text>
<text x="264.2" y="198.5">DIN 7168 m T</text>
<text x="264.3" y="202.6">ÖLÇEK</text>
<text x="278.5" y="202.6">1:20</text>
<text x="286.5" y="202.6">A4</text>
</g>
<g font-size="2.5">
<text x="138.3" y="186.4">Parça Kodu:</text>
<text x="138.3" y="190.5">Parça Adı:</text>
<text x="201.2" y="186.5">Ü.Kodu:</text>
<text x="138.3" y="194.5">Kaplama Şekli:</text>
<text x="138.3" y="198.6">Isıl İşlem:</text>
<text x="6.7" y="206.7">4009\</text>
</g>
</svg>
